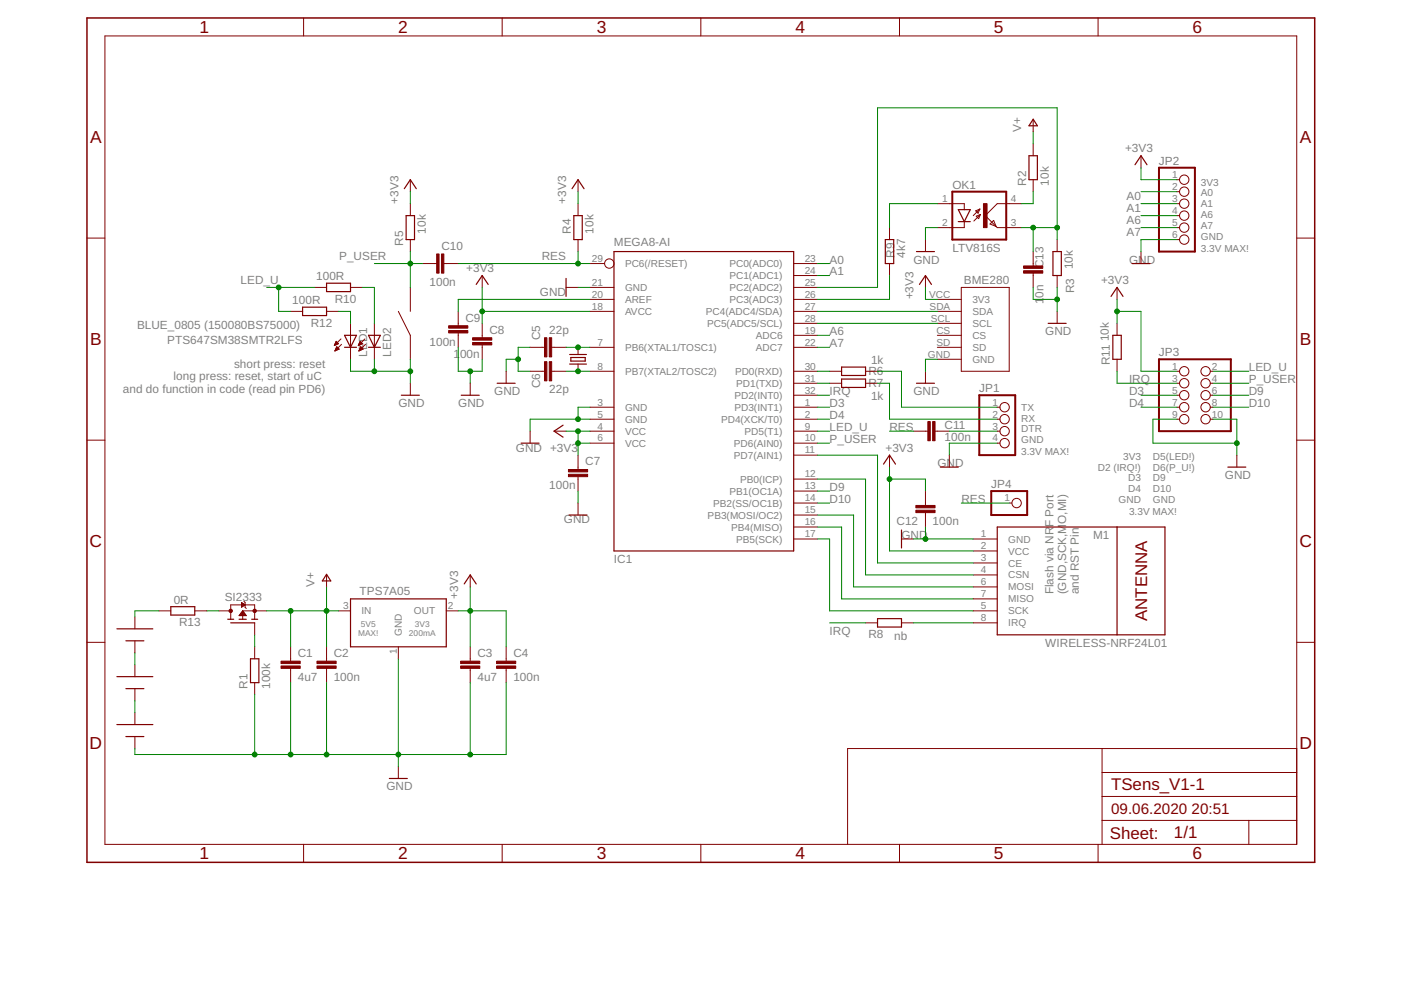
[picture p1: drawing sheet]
<svg xmlns="http://www.w3.org/2000/svg" width="297mm" height="210mm" viewBox="0 0 297 210" stroke-linecap="round" stroke-linejoin="round" font-family="sans-serif">
<g fill="none" stroke="#800000" stroke-width=".25">
<path d="M218.2 33h1.7v5.1h-1.7zM219.1 25.3l.8 1.4h-1.7zM240.6 34.9l1.3-1.9 1.3 1.9M85.7 40l1.3-1.9 1.3 1.9M86.1 45.7h1.8v5.1h-1.8zM120 59v3.8M121.3 40l1.3-1.9 1.2 1.9M121.7 45.7h1.7v5.1h-1.7zM130.2 53.3h38.1v63.5h-38.1zM187.7 50.8h1.8v5.1h-1.8zM194.3 53.3h3.8M203.2 44.4h2.5l-1.3 2.6z"/>
<path d="M203.2 47h2.5M223.2 53.3h1.8v5.1h-1.8zM240 55.9h3.8M64.2 65.1h5v1.8h-5zM69.2 60h5.1v1.8h-5.1zM73 73.6h2.6M73 71.1h2.6l-1.3 2.5zM78.1 71.1h2.5l-1.2 2.5zM78.1 73.6h2.5M101 60.3l1.2-1.9 1.3 1.9M120.8 75.2h3.5M120.8 77.2h3.5"/>
<path d="M121 75.8h3.1v.8h-3.1zM178.4 77.8h5.1v1.8h-5.1zM194.9 60.3l1.3-1.9 1.3 1.9M222.2 68.6h3.8M235.6 62.8l1.2-1.9 1.3 1.9M235.9 71.1h1.8v5.1h-1.8zM85.1 83.8h3.8M97.8 83.8h3.8M105.4 81.3h3.8M110.5 94h3.8M119.4 90.1l-1.9 1.3 1.9 1.3M178.4 80.4h5.1v1.7h-5.1z"/>
<path d="M187.3 98.4l1.3-1.9 1.3 1.9M194.3 81.3h3.8M199.4 99h3.8M260.3 99h3.8M120.6 109.2h3.9M191.1 112.4v3.8M211.4 111.7h35.6v22.9h-35.6zM236.8 111.7v22.9M24.8 133.3h7.6M26.7 135.9h3.8M36.2 128.6h5.1v1.8h-5.1zM48.3 131.3h1.3"/>
<path d="M48.9 132.1h5.1M50.7 131.3h1.5M53.1 139.7h1.8v5h-1.8zM53.4 131.3h1.2M69.2 121.8l.9 1.4h-1.8zM74.3 127h20.3v10.1h-20.3zM98.4 123.8l1.3-1.9 1.3 1.9M186.1 131.2h5v1.7h-5zM24.8 143.5h7.6M24.8 153.6h7.6M26.7 146h3.8M26.7 156.2h3.8"/>
<path d="M82.5 165.1h3.9"/>
</g>
<g fill="none" stroke="#800000" stroke-width=".21">
<path d="M22.2 7.6h252.7v171.4h-252.7zM64.4 3.8v3.8M106.5 3.8v3.8M148.6 3.8v3.8M190.7 3.8v3.8M232.8 3.8v3.8M87 38.1v2.5M122.6 38.1v2.5M219.1 25.4v2.5M219.1 30.5v2.5M219.1 38.1v2.5M241.9 33v2.6"/>
<path d="M249.5 38.1h.6M18.4 50.5h3.8M87 43.2v2.5M87 50.8v2.5M89.5 55.9h3.1M94.1 55.9h3.1M102.2 58.4v2.5M122.6 43.2v2.5M122.6 50.8v2.5M125.1 55.9h3.1M168.3 58.4h5.1M168.3 55.9h5.1"/>
<path d="M188.6 48.3v2.5M188.6 55.9v2.5M196.2 50.8v2.5M196.2 58.4v2.5M198.7 43.2h5.7v1.2M204.4 47v1.3h-5.7M206.9 44.7l.9-.4-.4 .9zM207 45.8l.9-.3-.4 .9zM207.8 44.3l-1.4 1.4M207.9 45.5l-1.4 1.4M210.7 46.7l.5 1.3-1.3-.5zM216.5 43.2h-5.1l-2.5 2.5 2.5 2.6h5.1"/>
<path d="M219.1 53.3v3.1M219.1 57.9v3M224.1 50.8v2.5M224.1 58.4v2.5M241.9 53.3v2.6M249.5 43.2h.6M249.5 48.3h.6M249.5 40.6h.6M249.5 45.7h.6M249.5 50.8h.6M274.9 50.5h3.8M61.6 66h2.6"/>
<path d="M66.7 60.9h2.5M69.2 66h2.6M70.9 73.2h.1M71 73.1h.3M71 73h.6M71 74.4h.1M71.1 72.8h.6M71.1 74.3h.2M71.1 74.2h.5M71.1 72.7h.5M71.2 72.6h.3M71.2 74h.7"/>
<path d="M71.2 73.9h.6M71.2 72.5h.2M71.3 73.8h.4M71.3 72.4l.5 .5-.9 .4zM71.3 73.7h.2M71.4 73.6h.1M71.4 73.5l.5 .5-.9 .4zM72.3 71.9l-1.4 1.4M72.4 73l-1.4 1.4M74.3 60.9h2.6M74.3 68.6v7.6M76 73.2h.1"/>
<path d="M76 73.1h.4M76.1 73h.6M76.1 74.4h.1M76.1 72.8h.7M76.1 74.3h.3M76.2 74.2h.4M76.2 72.7h.5M76.2 72.6h.4M76.2 74h.7M76.3 72.5h.1M76.3 73.9h.6M76.3 72.4l.6 .5-.9 .4z"/>
<path d="M76.3 73.8h.5M76.4 73.7h.2M76.5 73.6h.1M76.5 73.5l.5 .5-.9 .4zM77.4 71.9l-1.4 1.4M77.5 73l-1.4 1.4M79.4 68.6v7.6M84.5 66l2.5 5.1v5.1M87 60.9v5.1M97.2 66v3.1M97.2 70.6v3M102.2 68.6v3"/>
<path d="M102.2 73.1v3.1M107.3 78.7v2.6M112.4 78.7h3M112.4 73.6h3M117 78.7h3M117 73.6h3M120 60.9h2.6M122.6 73.6v1.6M122.6 77.2v1.5M125.1 78.7h5.1M125.1 73.6h5.1M125.1 60.9h5.1"/>
<path d="M125.1 63.5h5.1M125.1 66h5.1M168.3 78.7h5.1M168.3 73.6h5.1M168.3 60.9h5.1M168.3 63.5h5.1M168.3 66h5.1M168.3 71.1h5.1M168.3 68.6h5.1M175.9 78.7h2.5M183.5 78.7h2.6M196.2 78.7v2.6"/>
<path d="M198.7 73.6h5.1M198.7 63.5h5.1M198.7 66h5.1M198.7 71.1h5.1M198.7 68.6h5.1M198.7 76.2h5.1M203.8 60.9h10.2v17.8h-10.2zM224.1 66v2.6M236.8 60.9v2.6M236.8 68.6v2.5M236.8 76.2v2.5M249.5 78.7h.6"/>
<path d="M256.6 78.7h.6M18.4 93.3h3.8M87 81.3v2.5M99.7 81.3v2.5M112.4 91.4v2.6M117.5 91.4h2.5M122.6 96.5v3M125.1 86.3h5.1M125.1 88.9h5.1M125.1 91.4h5.1M125.1 94h5.1M168.3 86.3h5.1"/>
<path d="M168.3 88.9h5.1M168.3 91.4h5.1M168.3 94h5.1M168.3 96.5h5.1M168.3 83.8h5.1M168.3 81.3h5.1M175.9 81.3h2.5M183.5 81.3h2.6M188.6 96.5v2.5M193.7 91.4h3M198.2 91.4h3.1M201.3 96.5v2.5"/>
<path d="M211.4 86.3h.6M211.4 88.9h.6M211.4 91.4h.6M211.4 94h.6M249.5 86.3h.6M249.5 88.9h.6M249.5 83.8h.6M249.5 81.3h.6M256.6 86.3h.6M256.6 88.9h.6M256.6 83.8h.6M256.6 81.3h.6"/>
<path d="M262.2 96.5v2.5M274.9 93.3h3.8M122.6 101.1v3M122.6 106.7v2.5M168.3 114.3h5.1M168.3 111.7h5.1M168.3 109.2h5.1M168.3 106.7h5.1M168.3 104.1h5.1M168.3 101.6h5.1M191.1 114.3h2.6M196.2 104.1v3.1"/>
<path d="M196.2 108.7v3M206.4 114.3h5M206.4 116.8h5M206.4 119.4h5M214 106.7h.5M18.4 136.2h3.8M28.6 130.8v2.5M28.6 135.9v2.5M33.7 129.5h2.5M41.3 129.5h2.5M46.4 129.5h2.5M48.9 131.3v-3.1h5.1v3.1"/>
<path d="M50.7 130.5h1.5M50.8 130.4h1.3M50.9 130.3h1.1M51 130.1h.9M51.1 130h.7M51.2 129.9h.5M51.2 127.7l.8 .5-.8 .6zM51.2 128.7h.1M51.2 128.6h.3M51.2 128.4h.5M51.2 128.3h.6M51.2 128.2h.7"/>
<path d="M51.2 128.1h.5M51.2 128h.3M51.2 127.8h.2M51.3 129.8h.3M51.4 129.6h.2M51.4 129.5h5.1M51.5 129.5v1.8M51.5 129.5l.7 1h-1.5zM51.7 127.5l.3 .2v1.1l.2 .2M54 132.1v2.5M54 137.1v2.6M61.6 137.1v3.1"/>
<path d="M69.2 121.9v2.5M69.2 137.1v3.1M71.8 129.5h2.5M84.5 137.1v2.6M94.6 129.5h2.6M99.7 121.9v2.5M99.7 137.1v3.1M107.3 137.1v3.1M183.5 132.1h2.6M191.1 132.1h2.6M206.4 121.9h5M206.4 129.5h5"/>
<path d="M206.4 124.4h5M206.4 127h5M206.4 132.1h5M274.9 136.2h3.8M28.6 140.9v2.6M28.6 146v2.5M28.6 151.1v2.5M28.6 156.2v2.5M54 144.7v2.6M61.6 141.7v3M69.2 141.7v3M99.7 141.7v3"/>
<path d="M107.3 141.7v3M233.7 158.7v20.3M274.9 158.7h-95.2v20.3M64.4 179v3.8M84.5 162.5v2.6M106.5 179v3.8M148.6 179v3.8M190.7 179v3.8M232.8 179v3.8M233.7 173.9h41.2M233.7 168.9h41.2M233.7 163.8h41.2"/>
<path d="M264.8 173.9v5.1"/>
<circle cx="251.1" cy="38.1" r=".99"/>
<circle cx="129.2" cy="55.9" r=".99"/>
<circle cx="251.1" cy="40.6" r=".99"/>
<circle cx="251.1" cy="43.2" r=".99"/>
<circle cx="251.1" cy="45.7" r=".99"/>
<circle cx="251.1" cy="50.8" r=".99"/>
<circle cx="251.1" cy="48.3" r=".99"/>
<circle cx="251.1" cy="78.7" r=".99"/>
<circle cx="255.6" cy="78.7" r=".99"/>
<circle cx="213" cy="88.9" r=".99"/>
<circle cx="213" cy="94" r=".99"/>
<circle cx="213" cy="91.4" r=".99"/>
<circle cx="213" cy="86.3" r=".99"/>
<circle cx="251.1" cy="88.9" r=".99"/>
<circle cx="251.1" cy="86.3" r=".99"/>
<circle cx="251.1" cy="81.3" r=".99"/>
<circle cx="251.1" cy="83.8" r=".99"/>
<circle cx="255.6" cy="88.9" r=".99"/>
<circle cx="255.6" cy="86.3" r=".99"/>
<circle cx="255.6" cy="81.3" r=".99"/>
<circle cx="255.6" cy="83.8" r=".99"/>
<circle cx="215.5" cy="106.7" r=".99"/>
</g>
<path d="M245.7 35.6h7.6v17.7h-7.6zM201.9 40.6h11.4v10.2h-11.4zM245.7 76.2h15.3v15.2h-15.3zM207.6 83.8h7.6v12.7h-7.6zM210.2 104.1h7.6v5.1h-7.6z" fill="none" stroke="#800000" stroke-width=".42"/>
<g fill="#800000" stroke="#800000" stroke-width=".21">
<path d="M208.5 43.2h.8v5.1h-.8z"/>
<path d="M59.6 141.2h4v.5h-4z"/>
<path d="M59.6 140.2h4v.5h-4z"/>
<path d="M67.2 141.2h4.1v.5h-4.1z"/>
<path d="M67.2 140.2h4.1v.5h-4.1z"/>
<path d="M97.7 141.2h4v.5h-4z"/>
<path d="M97.7 140.2h4v.5h-4z"/>
<path d="M105.3 141.2h4v.5h-4z"/>
<path d="M105.3 140.2h4v.5h-4z"/>
<path d="M116.5 71.6h.5v4.1h-.5z"/>
<path d="M115.4 71.6h.6v4.1h-.6z"/>
<path d="M116.5 76.7h.5v4.1h-.5z"/>
<path d="M115.4 76.7h.6v4.1h-.6z"/>
<path d="M120.5 100.6h4.1v.5h-4.1z"/>
<path d="M120.5 99.5h4.1v.6h-4.1z"/>
<path d="M100.2 72.6h4.1v.5h-4.1z"/>
<path d="M100.2 71.6h4.1v.5h-4.1z"/>
<path d="M95.1 70.1h4.1v.5h-4.1z"/>
<path d="M95.1 69.1h4.1v.5h-4.1z"/>
<path d="M92.6 53.8h.5v4.1h-.5z"/>
<path d="M93.6 53.8h.5v4.1h-.5z"/>
<path d="M197.7 89.4h.5v4.1h-.5z"/>
<path d="M196.7 89.4h.5v4.1h-.5z"/>
<path d="M194.2 107.2h4v.5h-4z"/>
<path d="M194.2 108.2h4v.5h-4z"/>
<path d="M217 56.4h4.1v.5h-4.1z"/>
<path d="M217 57.4h4.1v.5h-4.1z"/>
</g>
<g fill="#800000" stroke="#800000" stroke-width=".21">
<circle cx="54" cy="129.5" r=".36"/>
<circle cx="48.9" cy="129.5" r=".36"/>
</g>
<path d="M18.4 3.8h260.3v179h-260.3z" fill="none" stroke="#800000" stroke-width=".32"/>
<g fill="none" stroke="#008000" stroke-width=".21">
<path d="M219.1 27.9v2.6M241.9 35.6v2.5h7.6M79.4 55.9h10.1M87 40.6v2.6M87 53.3v7.6M97.2 55.9h27.9M122.6 40.6v2.6M122.6 53.3v2.6M173.4 55.9h2.5M173.4 58.4h2.5M188.6 58.4v5.1h-15.2M198.7 48.3h-2.5v2.5"/>
<path d="M198.7 43.2h-10.1v5.1M216.5 48.3h7.6M219.1 40.6v2.6h-2.6M219.1 48.3v5M224.1 50.8v-27.9h-38v38h-12.7M241.9 48.3h7.6M241.9 43.2h7.6M241.9 45.7h7.6M241.9 40.6h7.6M249.5 50.8h-7.6v2.5M56.5 60.9h10.2M59.1 60.9v5.1h2.5"/>
<path d="M71.8 66h2.5v2.6M74.3 76.2v2.5h12.7M76.9 60.9h2.5v7.7M79.4 76.2v2.5M87 76.2v5.1M97.2 73.6v5.1h5v-2.5M99.7 78.7v2.6M102.2 60.9v7.7M102.2 66h22.9M109.9 76.2h-2.6v2.5M112.4 73.6h-2.5v5.1h2.5M120 73.6h5.1"/>
<path d="M120 78.7h5.1M122.6 60.9h2.5M125.1 63.5h-27.9v2.5M173.4 73.6h2.5M173.4 78.7h2.5M173.4 66h25.3M173.4 68.6h25.3M173.4 71.1h2.5M186.1 78.7h5v7.6h20.3M196.2 60.9v2.6h2.5M198.7 76.2h-2.5v2.5M219.1 60.9v2.6h5"/>
<path d="M224.1 60.9v5.1M236.8 66h5.1v12.7h7.6M236.8 63.5v5.1M236.8 78.7v2.6h12.7M257.2 78.7h7.6M120 91.4h5.1M122.6 91.4v5.1M122.6 94h2.5M125.1 86.3h-2.5v2.6M125.1 88.9h-12.7v2.5M173.4 88.9h2.5M173.4 86.3h2.5"/>
<path d="M173.4 94h2.5M173.4 91.4h2.5M173.4 96.5h12.7v22.9h20.3M173.4 81.3h2.5M173.4 83.8h2.5M186.1 81.3h2.5v7.6h22.8M188.6 99v17.8h17.8M188.6 91.4h5.1M201.3 91.4h10.1M211.4 94h-10.1v2.5M241.9 86.3h7.6M241.9 83.8h7.6"/>
<path d="M249.5 88.9h-5v5.1h17.7M257.2 88.9h5v7.6M257.2 86.3h7.6M257.2 81.3h7.6M257.2 83.8h7.6M122.6 104.1v2.6M173.4 114.3h2.5v15.2h30.5M173.4 101.6h10.1v20.3h22.9M173.4 106.7h2.5M173.4 109.2h7.6v15.2h25.4M173.4 111.7h5v15.3h28M173.4 104.1h2.5"/>
<path d="M188.6 101.6h7.6v2.5M193.7 114.3h12.7M196.2 111.7v2.6M203.8 106.7h10.2M28.6 138.4v2.5M33.7 129.5h-5.1v1.3M43.8 129.5h2.6M54 134.6v2.5M56.5 129.5h15.3M61.6 129.5v7.6M69.2 124.4v12.7M84.5 139.7v22.8"/>
<path d="M97.2 129.5h10.1v7.6M99.7 124.4v12.7M175.9 132.1h7.6M193.7 132.1h12.7M28.6 148.5v2.6M54 147.3v12.7M61.6 144.7v15.3M69.2 144.7v15.3M99.7 144.7v15.3M107.3 144.7v15.3h-78.7v-1.3"/>
</g>
<g fill="#008000" stroke="#008000" stroke-width=".21">
<circle cx="54" cy="160" r=".51"/>
<circle cx="61.6" cy="160" r=".51"/>
<circle cx="84.5" cy="160" r=".51"/>
<circle cx="69.2" cy="160" r=".51"/>
<circle cx="99.7" cy="160" r=".51"/>
<circle cx="224.1" cy="63.5" r=".51"/>
<circle cx="109.9" cy="76.2" r=".51"/>
<circle cx="122.6" cy="88.9" r=".51"/>
<circle cx="99.7" cy="78.7" r=".51"/>
<circle cx="87" cy="78.7" r=".51"/>
<circle cx="79.4" cy="78.7" r=".51"/>
<circle cx="196.2" cy="114.3" r=".51"/>
<circle cx="262.2" cy="94" r=".51"/>
<circle cx="61.6" cy="129.5" r=".51"/>
<circle cx="69.2" cy="129.5" r=".51"/>
<circle cx="99.7" cy="129.5" r=".51"/>
<circle cx="102.2" cy="66" r=".51"/>
<circle cx="188.6" cy="101.6" r=".51"/>
<circle cx="122.6" cy="94" r=".51"/>
<circle cx="122.6" cy="91.4" r=".51"/>
<circle cx="236.8" cy="66" r=".51"/>
<circle cx="224.1" cy="48.3" r=".51"/>
<circle cx="219.1" cy="48.3" r=".51"/>
<circle cx="122.6" cy="73.6" r=".51"/>
<circle cx="122.6" cy="78.7" r=".51"/>
<circle cx="122.6" cy="55.9" r=".51"/>
<circle cx="87" cy="55.9" r=".51"/>
<circle cx="59.1" cy="60.9" r=".51"/>
</g>
<g font-size="3.7" fill="#800000">
<text x="42.3" y="7">1</text>
<text x="84.4" y="7">2</text>
<text x="126.5" y="7">3</text>
<text x="168.6" y="7">4</text>
<text x="210.7" y="7">5</text>
<text x="252.9" y="7">6</text>
<text x="19.1" y="30.3">A</text>
<text x="275.6" y="30.3">A</text>
<text x="19.1" y="73.2">B</text>
<text x="275.6" y="73.2">B</text>
<text x="19" y="116">C</text>
<text x="275.5" y="116">C</text>
<text x="19" y="158.9">D</text>
<text x="275.5" y="158.9">D</text>
<text x="42.3" y="182.2">1</text>
<text x="84.4" y="182.2">2</text>
<text x="126.5" y="182.2">3</text>
<text x="168.6" y="182.2">4</text>
<text x="210.7" y="182.2">5</text>
<text x="252.9" y="182.2">6</text>
</g>
<g font-size="3.6" fill="#800000">
<text x="243.2" y="131.7" transform="rotate(-90 243.2 131.7)">ANTENNA</text>
<text x="235.6" y="167.6">TSens_V1-1</text>
<text x="235.3" y="177.9">Sheet:</text>
<text x="248.9" y="177.8">1/1</text>
</g>
<g font-size="3.2" fill="#800000">
<text x="235.6" y="172.7">09.06.2020</text>
<text x="252.6" y="172.7">20:51</text>
</g>
<g font-size="2.5" fill="#808080">
<text x="216.5" y="27.9" transform="rotate(-90 216.5 27.9)">V+</text>
<text x="238.5" y="32.3">+3V3</text>
<text x="245.7" y="34.9">JP2</text>
<text x="201.9" y="40">OK1</text>
<text x="217.6" y="39.4" transform="rotate(-90 217.6 39.4)">R2</text>
<text x="222.4" y="39.4" transform="rotate(-90 222.4 39.4)">10k</text>
<text x="84.5" y="43.2" transform="rotate(-90 84.5 43.2)">+3V3</text>
<text x="120" y="43.2" transform="rotate(-90 120 43.2)">+3V3</text>
<text x="238.8" y="47.5">A6</text>
<text x="238.8" y="42.4">A0</text>
<text x="238.8" y="45">A1</text>
<text x="85.5" y="52.1" transform="rotate(-90 85.5 52.1)">R5</text>
<text x="90.3" y="49.5" transform="rotate(-90 90.3 49.5)">10k</text>
<text x="93.6" y="52.9">C10</text>
<text x="121.1" y="49.5" transform="rotate(-90 121.1 49.5)">R4</text>
<text x="125.9" y="49.5" transform="rotate(-90 125.9 49.5)">10k</text>
<text x="130.2" y="52.1">MEGA8-AI</text>
<text x="201.9" y="53.3">LTV816S</text>
<text x="238.8" y="50">A7</text>
<text x="67" y="59.4">100R</text>
<text x="71.9" y="55.1">P_USER</text>
<text x="98.9" y="57.6">+3V3</text>
<text x="114.9" y="55.1">RES</text>
<text x="175.9" y="55.9">A0</text>
<text x="175.9" y="58.4">A1</text>
<text x="189.6" y="54.6" transform="rotate(-90 189.6 54.6)">R9</text>
<text x="191.9" y="54.6" transform="rotate(-90 191.9 54.6)">4k7</text>
<text x="193.7" y="55.9">GND</text>
<text x="221.2" y="56.9" transform="rotate(-90 221.2 56.9)">C13</text>
<text x="227.4" y="57.1" transform="rotate(-90 227.4 57.1)">10k</text>
<text x="239.4" y="55.9">GND</text>
<text x="51" y="60.2">LED_U</text>
<text x="62" y="64.5">100R</text>
<text x="71" y="64.2">R10</text>
<text x="91.1" y="60.6">100n</text>
<text x="114.5" y="62.7">GND</text>
<text x="193.7" y="63.5" transform="rotate(-90 193.7 63.5)">+3V3</text>
<text x="204.4" y="60.2">BME280</text>
<text x="221.2" y="64.5" transform="rotate(-90 221.2 64.5)">1</text>
<text x="221.2" y="63.1" transform="rotate(-90 221.2 63.1)">0n</text>
<text x="227.7" y="62.2" transform="rotate(-90 227.7 62.2)">R3</text>
<text x="233.5" y="60.2">+3V3</text>
<text x="29.1" y="69.7">BLUE_0805 (150080BS75000)</text>
<text x="65.9" y="69.3">R12</text>
<text x="98.7" y="68.2">C9</text>
<text x="103.8" y="70.7">C8</text>
<text x="116.5" y="70.7">22p</text>
<text x="175.9" y="71.1">A6</text>
<text x="221.6" y="71.1">GND</text>
<text x="35.4" y="72.9">PTS647SM38SMTR2LFS</text>
<text x="49.6" y="78">short press: reset</text>
<text x="77.9" y="75.7" transform="rotate(-90 77.9 75.7)">LED1</text>
<text x="82.9" y="75.7" transform="rotate(-90 82.9 75.7)">LED2</text>
<text x="91.1" y="73.3">100n</text>
<text x="96.1" y="75.8">1</text>
<text x="97.5" y="75.8">00n</text>
<text x="114.6" y="72.1" transform="rotate(-90 114.6 72.1)">C5</text>
<text x="175.9" y="73.6">A7</text>
<text x="184.7" y="77.2">1k</text>
<text x="235.1" y="72.4" transform="rotate(-90 235.1 72.4)">10k</text>
<text x="235.3" y="77.5" transform="rotate(-90 235.3 77.5)">R11</text>
<text x="245.7" y="75.6">JP3</text>
<text x="26.1" y="83.3">and do function in code (read pin PD6)</text>
<text x="36.8" y="80.6">long press: reset, start of uC</text>
<text x="104.8" y="83.8">GND</text>
<text x="114.6" y="82.3" transform="rotate(-90 114.6 82.3)">C6</text>
<text x="116.5" y="83.4">22p</text>
<text x="175.9" y="83.8">IRQ</text>
<text x="184.1" y="79.5">R6</text>
<text x="184.1" y="82">R7</text>
<text x="193.7" y="83.8">GND</text>
<text x="207.6" y="83.2">JP1</text>
<text x="239.4" y="81.3">IRQ</text>
<text x="239.4" y="83.8">D3</text>
<text x="264.8" y="81.3">P_USER</text>
<text x="264.8" y="83.8">D9</text>
<text x="264.8" y="78.7">LED_U</text>
<text x="84.5" y="86.3">GND</text>
<text x="97.2" y="86.3">GND</text>
<text x="175.9" y="86.3">D3</text>
<text x="175.9" y="88.9">D4</text>
<text x="184.7" y="84.8">1k</text>
<text x="239.4" y="86.3">D4</text>
<text x="264.8" y="86.3">D10</text>
<text x="109.4" y="95.7">GND +3V3</text>
<text x="175.9" y="94">P_USER</text>
<text x="175.9" y="91.4">LED_U</text>
<text x="187.7" y="95.7">+3V3</text>
<text x="188.6" y="91.4">RES</text>
<text x="200.3" y="93.6">100n</text>
<text x="200.3" y="91">C11</text>
<text x="124.1" y="98.7">C7</text>
<text x="198.7" y="99">GND</text>
<text x="259.7" y="101.6">GND</text>
<text x="116.5" y="103.7">100n</text>
<text x="175.9" y="104.1">D9</text>
<text x="175.9" y="106.7">D10</text>
<text x="203.8" y="106.7">RES</text>
<text x="210.2" y="103.5">JP4</text>
<text x="119.6" y="111">GND</text>
<text x="190.1" y="111.4">C12</text>
<text x="197.7" y="111.4">100n</text>
<text x="223.4" y="111.7" transform="rotate(-90 223.4 111.7)">F Port</text>
<text x="226" y="111.1" transform="rotate(-90 226 111.1)">O,MI)</text>
<text x="130.2" y="119.4">IC1</text>
<text x="191.1" y="114.3">GND</text>
<text x="231.8" y="114.3">M1</text>
<text x="66.7" y="124.4" transform="rotate(-90 66.7 124.4)">V+</text>
<text x="36.8" y="128">0R</text>
<text x="47.6" y="127.5">SI2333</text>
<text x="76.3" y="126.2">TPS7A05</text>
<text x="97.2" y="127" transform="rotate(-90 97.2 127)">+3V3</text>
<text x="223.4" y="126" transform="rotate(-90 223.4 126)">Flash via NR</text>
<text x="226" y="126" transform="rotate(-90 226 126)">(GND,SCK,M</text>
<text x="228.7" y="126" transform="rotate(-90 228.7 126)">and RST Pin</text>
<text x="38" y="132.8">R13</text>
<text x="175.9" y="134.6">IRQ</text>
<text x="184.1" y="135.3">R8</text>
<text x="189.6" y="135.6">nb</text>
<text x="221.6" y="137.1">WIRELESS-NRF24L01</text>
<text x="63.1" y="139.3">C1</text>
<text x="70.8" y="139.3">C2</text>
<text x="101.2" y="139.3">C3</text>
<text x="108.8" y="139.3">C4</text>
<text x="52.5" y="146" transform="rotate(-90 52.5 146)">R1</text>
<text x="57.3" y="146" transform="rotate(-90 57.3 146)">100k</text>
<text x="63.1" y="144.4">4u7</text>
<text x="70.8" y="144.4">100n</text>
<text x="101.2" y="144.4">4u7</text>
<text x="108.8" y="144.4">100n</text>
<text x="81.9" y="167.6">GND</text>
</g>
<g font-size="2.1" fill="#808080">
<text x="248.6" y="37.7">1</text>
<text x="248.6" y="40.3">2</text>
<text x="254.6" y="39.4">3V3</text>
<text x="254.6" y="41.6">A0</text>
<text x="199.7" y="42.8">1</text>
<text x="199.7" y="47.9">2</text>
<text x="214.3" y="47.9">3</text>
<text x="214.3" y="42.8">4</text>
<text x="248.6" y="42.8">3</text>
<text x="248.6" y="45.4">4</text>
<text x="248.6" y="47.9">5</text>
<text x="254.6" y="43.9">A1</text>
<text x="254.6" y="46.2">A6</text>
<text x="248.6" y="50.4">6</text>
<text x="254.6" y="48.5">A7</text>
<text x="254.6" y="50.8">GND</text>
<text x="254.6" y="53.3">3.3V MAX!</text>
<text x="125.5" y="55.5">29</text>
<text x="132.5" y="56.6">PC6(/RESET)</text>
<text x="154.7" y="59.2">PC1(ADC1)</text>
<text x="154.7" y="56.6">PC0(ADC0)</text>
<text x="170.6" y="58.1">24</text>
<text x="170.6" y="55.5">23</text>
<text x="125.5" y="60.6">21</text>
<text x="125.5" y="63.1">20</text>
<text x="125.5" y="65.7">18</text>
<text x="132.5" y="61.7">GND</text>
<text x="132.5" y="64.2">AREF</text>
<text x="154.7" y="64.3">PC3(ADC3)</text>
<text x="154.7" y="61.7">PC2(ADC2)</text>
<text x="170.6" y="65.7">27</text>
<text x="170.6" y="63.1">26</text>
<text x="170.6" y="60.6">25</text>
<text x="197" y="63.1">VCC</text>
<text x="197.1" y="65.7">SDA</text>
<text x="206.2" y="64.2">3V3</text>
<text x="132.5" y="66.8">AVCC</text>
<text x="149.7" y="66.8">PC4(ADC4/SDA)</text>
<text x="149.9" y="69.3">PC5(ADC5/SCL)</text>
<text x="160.2" y="71.9">ADC6</text>
<text x="170.6" y="70.8">19</text>
<text x="170.6" y="68.2">28</text>
<text x="197.3" y="68.2">SCL</text>
<text x="198.5" y="70.8">CS</text>
<text x="206.2" y="69.3">SCL</text>
<text x="206.2" y="66.8">SDA</text>
<text x="206.2" y="71.9">CS</text>
<text x="126.7" y="73.3">7</text>
<text x="132.5" y="74.4">PB6(XTAL1/TOSC1)</text>
<text x="160.2" y="74.4">ADC7</text>
<text x="170.6" y="73.3">22</text>
<text x="196.7" y="75.8">GND</text>
<text x="198.5" y="73.3">SD</text>
<text x="206.2" y="76.9">GND</text>
<text x="206.2" y="74.4">SD</text>
<text x="126.7" y="78.4">8</text>
<text x="132.5" y="79.5">PB7(XTAL2/TOSC2)</text>
<text x="155.8" y="79.5">PD0(RXD)</text>
<text x="156.1" y="82">PD1(TXD)</text>
<text x="170.6" y="83.4">32</text>
<text x="170.6" y="80.9">31</text>
<text x="170.6" y="78.4">30</text>
<text x="248.6" y="78.4">1</text>
<text x="248.6" y="80.9">3</text>
<text x="248.6" y="83.4">5</text>
<text x="257" y="78.4">2</text>
<text x="257" y="80.9">4</text>
<text x="257" y="83.4">6</text>
<text x="126.7" y="86">3</text>
<text x="126.7" y="88.5">5</text>
<text x="132.5" y="87.1">GND</text>
<text x="132.5" y="89.6">GND</text>
<text x="152.9" y="89.6">PD4(XCK/T0)</text>
<text x="155.7" y="87.1">PD3(INT1)</text>
<text x="155.7" y="84.6">PD2(INT0)</text>
<text x="170.6" y="88.5">2</text>
<text x="170.6" y="86">1</text>
<text x="210.5" y="86">1</text>
<text x="210.5" y="88.5">2</text>
<text x="216.5" y="87.1">TX</text>
<text x="216.5" y="89.4">RX</text>
<text x="248.6" y="86">7</text>
<text x="248.6" y="88.5">9</text>
<text x="257" y="86">8</text>
<text x="257" y="88.5">10</text>
<text x="126.7" y="91.1">4</text>
<text x="126.7" y="93.6">6</text>
<text x="132.5" y="92.2">VCC</text>
<text x="132.5" y="94.7">VCC</text>
<text x="155.6" y="94.7">PD6(AIN0)</text>
<text x="157.8" y="92.2">PD5(T1)</text>
<text x="170.6" y="93.6">10</text>
<text x="170.6" y="91.1">9</text>
<text x="210.5" y="91.1">3</text>
<text x="210.5" y="93.6">4</text>
<text x="216.5" y="91.7">DTR</text>
<text x="216.5" y="94">GND</text>
<text x="155.6" y="97.3">PD7(AIN1)</text>
<text x="170.6" y="101.2">12</text>
<text x="170.6" y="96.1">11</text>
<text x="216.5" y="96.5">3.3V MAX!</text>
<text x="232.8" y="99.8">D2 (IRQ!)</text>
<text x="238.1" y="97.5">3V3</text>
<text x="244.5" y="97.5">D5(LED!)</text>
<text x="244.5" y="99.8">D6(P_U!)</text>
<text x="151.2" y="107.4">PB2(SS/OC1B)</text>
<text x="154.7" y="104.9">PB1(OC1A)</text>
<text x="156.9" y="102.3">PB0(ICP)</text>
<text x="170.6" y="106.3">14</text>
<text x="170.6" y="103.8">13</text>
<text x="213" y="106.3">1</text>
<text x="237.2" y="106.7">GND</text>
<text x="239.2" y="102.1">D3</text>
<text x="239.2" y="104.4">D4</text>
<text x="244.5" y="102.1">D9</text>
<text x="244.5" y="104.4">D10</text>
<text x="244.5" y="106.7">GND</text>
<text x="150" y="110">PB3(MOSI/OC2)</text>
<text x="155" y="112.5">PB4(MISO)</text>
<text x="170.6" y="113.9">17</text>
<text x="170.6" y="111.4">16</text>
<text x="170.6" y="108.8">15</text>
<text x="207.9" y="113.9">1</text>
<text x="239.4" y="109.2">3.3V MAX!</text>
<text x="156.1" y="115">PB5(SCK)</text>
<text x="207.9" y="116.5">2</text>
<text x="207.9" y="119">3</text>
<text x="213.8" y="115">GND</text>
<text x="213.8" y="117.6">VCC</text>
<text x="207.9" y="121.5">4</text>
<text x="207.9" y="124.1">6</text>
<text x="213.8" y="120.1">CE</text>
<text x="213.8" y="122.7">CSN</text>
<text x="213.8" y="125.2">MOSI</text>
<text x="72.8" y="129.2">3</text>
<text x="76.6" y="130.3">IN</text>
<text x="87.8" y="130.3">OUT</text>
<text x="95" y="129.2">2</text>
<text x="207.9" y="129.2">5</text>
<text x="207.9" y="126.6">7</text>
<text x="207.9" y="131.7">8</text>
<text x="213.8" y="130.3">SCK</text>
<text x="213.8" y="127.7">MISO</text>
<text x="85.2" y="134.8" transform="rotate(-90 85.2 134.8)">GND</text>
<text x="213.8" y="132.8">IRQ</text>
<text x="84.1" y="138.7" transform="rotate(-90 84.1 138.7)">1</text>
</g>
<g font-size="1.8" fill="#808080">
<text x="75.9" y="134.9">MAX!</text>
<text x="76.5" y="133">5V5</text>
<text x="86.7" y="134.9">200mA</text>
<text x="88" y="133">3V3</text>
</g>
</svg>
